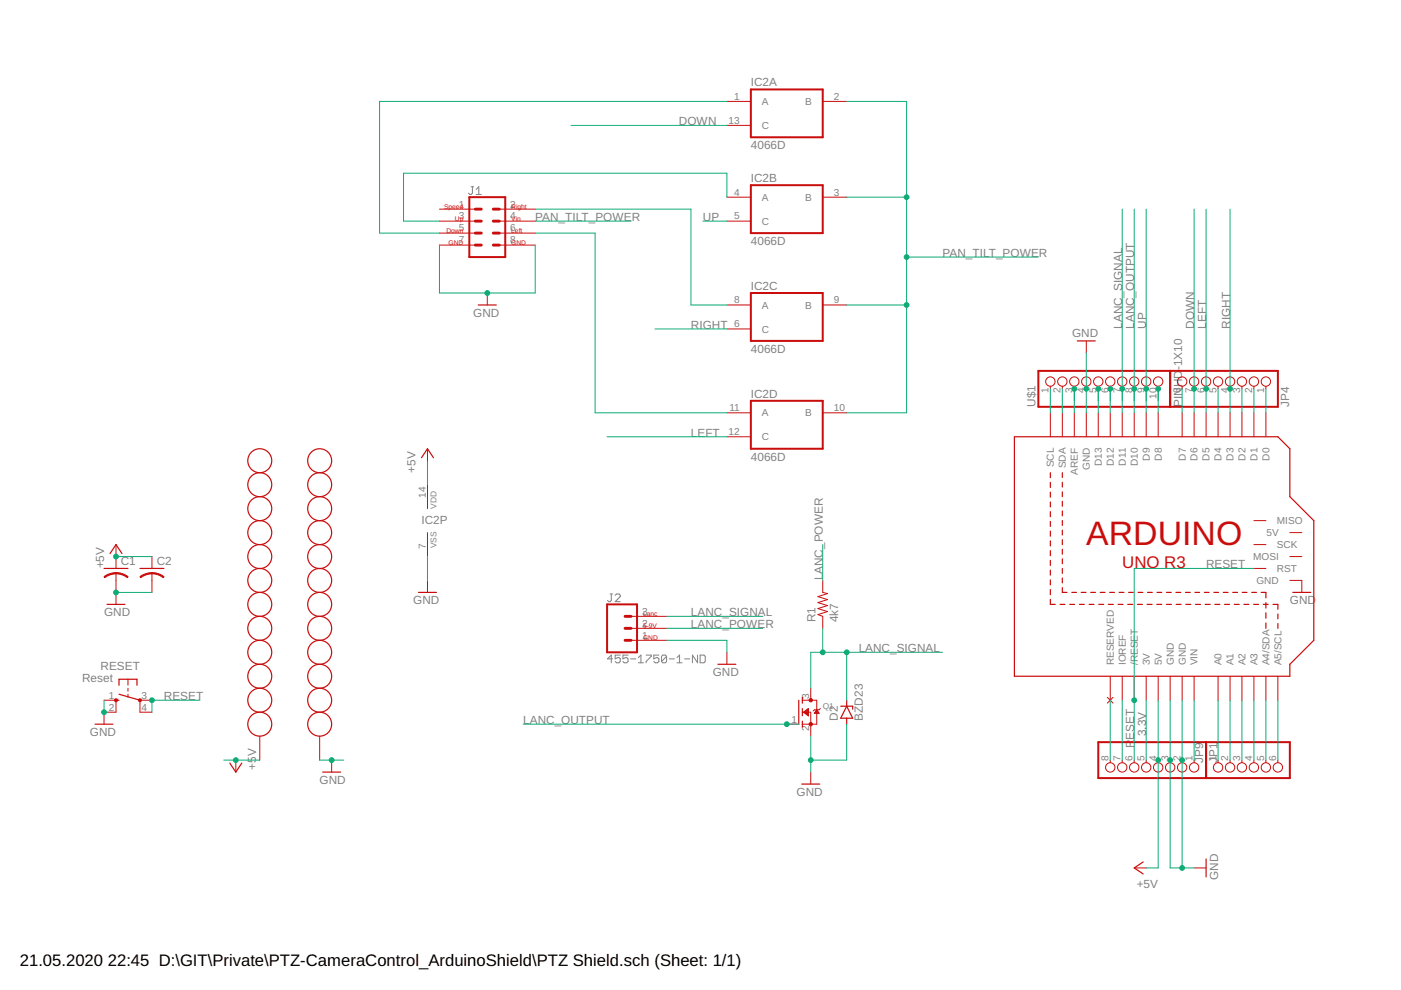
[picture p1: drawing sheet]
<svg xmlns="http://www.w3.org/2000/svg" width="297mm" height="210mm" viewBox="0 0 297 210" stroke-linecap="round" stroke-linejoin="round" font-family="sans-serif">
<g fill="none" stroke="#808080" stroke-width=".21">
<path d="M99.9 39.6h.5M100.2 39.6v1.4l-.3 .2h-.3l-.3-.2M101 41.2h1.1M101 40.2l.5-.6v1.6M129.3 125.9h.6M129.6 125.9v1.4l-.3 .3h-.2l-.3-.3M129.9 139.7h-1.1l.8-.8v1.6M130.4 126.2l.3-.3h.6l.2 .3v.3l-1.1 1.1h1.1M131.5 138.9h-1.1v.8l.9-.3 .2 .3v.6l-.2 .2h-.6l-.3-.2M133.2 138.9h-1.1v.8l.8-.3 .3 .3v.6l-.3 .2h-.6l-.2-.2M133.7 139.7h1.1M135.3 139.4l.6-.5v1.6"/>
<path d="M137 138.9h1.1v.3l-1.1 1.1v.2M139.7 138.9h-1.1v.8l.8-.3 .3 .3v.6l-.3 .2h-.5l-.3-.2M141.3 139.2l-.2-.3h-.6l-.2 .3v1.1M141.3 139.2v1.1l-.2 .2h-.6l-.2-.2M141.3 139.2l-1 1.1M141.9 139.7h1.1M143.5 139.4l.6-.5v1.6M145.2 139.7h1M147.9 138.9v1.6l-1.1-1.6v1.6M148.4 138.9h.8l.3 .3v1.1l-.3 .2h-.8zM135.3 140.5h1.1M143.5 140.5h1.1"/>
</g>
<g fill="none" stroke="#c90d0c" stroke-width=".25">
<path d="M101.4 64.7h3.8M228.4 72.3h3.8M89.4 97l1.2-1.9 1.3 1.9M215.1 92.6h55.8l2.6 2.5v10.2l5.1 5.1v25.4l-5.1 5v2.6h-58.4zM23.3 117.4l1.3-1.9 1.3 1.9M222.7 100.2v1.1M222.7 102.3v1.1M222.7 104.4v1M222.7 106.4v1.1M222.7 108.5v1.1M222.7 110.6v1M222.7 112.6v1.1"/>
<path d="M222.7 114.7v1.1M222.7 116.8v1M222.7 118.8v1.1M225.2 100.2v1M225.2 102.3v1M225.2 104.3v1M225.2 106.3v1M225.2 108.3v1.1M225.2 110.4v1M225.2 112.4v1M225.2 114.4v1.1M225.2 116.5v1"/>
<path d="M225.2 118.5v1M22.1 120.5h5M22.7 128.1h3.8M29.7 120.5h5.1M88.7 125.6h3.8M222.7 127.1v1h1M222.7 120.9v1M222.7 123v1M222.7 125v1.1M224.7 128.1h1.1M225.2 120.5v1.1M225.2 122.6v1"/>
<path d="M225.2 124.6v1h1M226.8 128.1h1M227.2 125.6h1M228.9 128.1h1M229.2 125.6h1.1M230.9 128.1h1M231.2 125.6h1.1M233 128.1h1M233.3 125.6h1M235 128.1h1.1M235.3 125.6h1M237 128.1h1.1"/>
<path d="M237.3 125.6h1M239.1 128.1h1.1M239.3 125.6h1M241.2 128.1h1M241.3 125.6h1M243.2 128.1h1.1M243.3 125.6h1M245.3 128.1h1M245.3 125.6h1M247.3 128.1h1.1M247.3 125.6h1M249.3 125.6h1"/>
<path d="M249.4 128.1h1M251.3 125.6h1M251.4 128.1h1.1M253.3 125.6h1M253.5 128.1h1M255.4 125.6h.9M255.5 128.1h1.1M257.4 125.6h1M257.6 128.1h1M259.4 125.6h1M259.6 128.1h1.1M261.4 125.6h1"/>
<path d="M261.7 128.1h1M263.4 125.6h1M263.7 128.1h1.1M265.4 125.6h1M265.8 128.1h1M267.4 125.6h1v1.2M267.8 128.1h1.1M268.4 127.8v1.1M268.4 129.9v1.2M268.4 132.1v1.1M269.9 128.1h1v1.1M270.9 130.2v1"/>
<path d="M270.9 132.2v1M274.1 125.6h3.8M20.2 153.5h3.8M24.6 148.5h.6M25.2 145.3v-1.3h3.8v1.3M25.2 147.2l4.5 1.3M152.2 140.8h3.8M169.4 148.5v5M170.1 147.8v1.3M170.1 150.2v1.6M170.1 152.9v1.3M178.2 149.7h2.6v.7"/>
<path d="M179.5 149.7l1.3 2.6h-2.6zM179.5 148.5v1.2M179.5 152.3v1.2M48.7 161.8l1.3 1.9 1.3-1.9M68.4 163.7h3.8M170 166.2h3.8M242.4 182.8l-1.9 1.2 1.9 1.3M255.7 182.1v3.8"/>
<circle cx="55.1" cy="97.7" r="2.54"/>
<circle cx="67.8" cy="97.7" r="2.54"/>
<circle cx="55.1" cy="112.9" r="2.54"/>
<circle cx="55.1" cy="102.8" r="2.54"/>
<circle cx="55.1" cy="107.8" r="2.54"/>
<circle cx="55.1" cy="118" r="2.54"/>
<circle cx="67.8" cy="112.9" r="2.54"/>
<circle cx="67.8" cy="102.8" r="2.54"/>
<circle cx="67.8" cy="118" r="2.54"/>
<circle cx="67.8" cy="107.8" r="2.54"/>
<circle cx="55.1" cy="133.2" r="2.54"/>
<circle cx="55.1" cy="128.1" r="2.54"/>
<circle cx="55.1" cy="123.1" r="2.54"/>
<circle cx="55.1" cy="138.3" r="2.54"/>
<circle cx="67.8" cy="138.3" r="2.54"/>
<circle cx="67.8" cy="133.2" r="2.54"/>
<circle cx="67.8" cy="128.1" r="2.54"/>
<circle cx="67.8" cy="123.1" r="2.54"/>
<circle cx="55.1" cy="148.5" r="2.54"/>
<circle cx="55.1" cy="153.5" r="2.54"/>
<circle cx="55.1" cy="143.4" r="2.54"/>
<circle cx="67.8" cy="143.4" r="2.54"/>
<circle cx="67.8" cy="148.5" r="2.54"/>
<circle cx="67.8" cy="153.5" r="2.54"/>
</g>
<g fill="none" stroke="#c90d0c" stroke-width=".21">
<path d="M154.1 21.5h5.1M154.1 26.6h5.1M174.4 21.5h5.1M93.2 46.9h7.6M93.2 44.3h7.6M93.2 49.4h7.6M93.2 52h7.6M105.9 46.9h7.6M105.9 44.3h7.6M105.9 49.4h7.6M105.9 52h7.6M154.1 41.8h5.1"/>
<path d="M154.1 46.9h5.1M174.4 41.8h5.1M103.3 62.1v2.6M154.1 64.7h5.1M154.1 69.7h5.1M174.4 64.7h5.1M230.3 72.3v2.5M90.6 95.1v2.6M154.1 87.5h5.1M154.1 92.6h5.1M174.4 87.5h5.1M222.7 81.9v.5"/>
<path d="M222.7 87.5v5.1M225.2 81.9v.5M225.2 87.5v5.1M227.8 81.9v.5M227.8 87.5v5.1M230.3 81.9v.5M230.3 87.5v5.1M232.9 81.9v.5M232.9 87.5v5.1M235.4 81.9v.5M235.4 87.5v5.1M237.9 81.9v.5"/>
<path d="M237.9 87.5v5.1M240.5 81.9v.5M240.5 87.5v5.1M243 81.9v.5M243 87.5v5.1M245.6 81.9v.5M245.6 87.5v5.1M250.6 81.9v.5M250.6 87.5v5.1M253.2 81.9v.5M253.2 87.5v5.1M255.7 81.9v.5"/>
<path d="M255.7 87.5v5.1M258.3 81.9v.5M258.3 87.5v5.1M260.8 81.9v.5M260.8 87.5v5.1M263.3 81.9v.5M263.3 87.5v5.1M265.9 81.9v.5M265.9 87.5v5.1M268.4 81.9v.5M268.4 87.5v5.1M24.6 115.5v5"/>
<path d="M32.2 118v2.5M90.6 102.8v5M90.6 112.9v5.1M265.9 110.4h2.5M265.9 115.5h2.5M273.5 112.9h2.5M273.5 118h2.5M24.6 121.5v6.6M32.2 121.5v4.1M90.6 123.1v2.5M133.8 135.8h7.6M133.8 133.2h7.6"/>
<path d="M133.8 130.7h7.6M154.1 138.3v2.5M174.4 123.1v2.5l1.1 .3-2.1 .6 2.1 .6-2.1 .7 2.1 .6-2.1 .6 2.1 .7-2.1 .6 1 .4v2.5M265.9 120.5h2.5M273.5 123.1h2.5v2.5M22.1 148.5h2.5v2.5h-2.5v2.5M27.1 144v1.3M27.1 145.9v.7M27.1 147.2v.6M32.2 148.5h-2.5v2.5h2.5M55.1 156.1v5.1M67.8 156.1v5.1"/>
<path d="M166.8 153.5h2.6M170.1 148.5h3.1v5h-3.1M170.1 151h1.8v5.1M170.4 151l1-.8v1.6zM170.4 151h1M170.5 150.9h.9M170.6 151.2h.8M170.6 150.8h.8M170.7 151.3h.7M170.8 150.7h.6M170.9 151.4h.5M171 150.6h.4"/>
<path d="M171 151.5h.4M171.1 150.4h.3M171.2 151.6h.2M171.3 150.3h.1M171.4 151.8h.1M171.9 145.9v2.6M172.7 151.2h.9M172.8 151h.7M172.9 150.9h.5M173 150.8h.4M173 150.7h.3M173.1 150.6h.1"/>
<path d="M173.2 150.5l.5 .8h-1zM173.9 150.2l-.2 .3h-1l-.3 .2M234.8 147.8l1.2 1.3M235.4 143.4v5.1M236 147.8l-1.2 1.3M237.9 143.4v5.1M240.5 143.4v5.1M243 143.4v5.1M245.6 143.4v5.1M248.1 143.4v5.1M250.6 143.4v5.1M253.2 143.4v5.1"/>
<path d="M258.3 143.4v5.1M260.8 143.4v5.1M263.3 143.4v5.1M265.9 143.4v5.1M268.4 143.4v5.1M270.9 143.4v5.1M50 161.2v2.5M70.3 161.2v2.5M171.9 163.7v2.5M235.4 161.2v.5M237.9 161.2v.5M240.5 161.2v.5"/>
<path d="M243 161.2v.5M245.6 161.2v.5M248.1 161.2v.5M250.6 161.2v.5M253.2 161.2v.5M258.3 161.2v.5M260.8 161.2v.5M263.3 161.2v.5M265.9 161.2v.5M268.4 161.2v.5M270.9 161.2v.5M240.5 184h2.5"/>
<path d="M253.2 184h2.5"/>
<circle cx="222.7" cy="80.9" r=".99"/>
<circle cx="225.2" cy="80.9" r=".99"/>
<circle cx="227.8" cy="80.9" r=".99"/>
<circle cx="230.3" cy="80.9" r=".99"/>
<circle cx="232.9" cy="80.9" r=".99"/>
<circle cx="235.4" cy="80.9" r=".99"/>
<circle cx="237.9" cy="80.9" r=".99"/>
<circle cx="240.5" cy="80.9" r=".99"/>
<circle cx="243" cy="80.9" r=".99"/>
<circle cx="245.6" cy="80.9" r=".99"/>
<circle cx="250.6" cy="80.9" r=".99"/>
<circle cx="253.2" cy="80.9" r=".99"/>
<circle cx="255.7" cy="80.9" r=".99"/>
<circle cx="258.3" cy="80.9" r=".99"/>
<circle cx="260.8" cy="80.9" r=".99"/>
<circle cx="263.3" cy="80.9" r=".99"/>
<circle cx="265.9" cy="80.9" r=".99"/>
<circle cx="268.4" cy="80.9" r=".99"/>
<circle cx="235.4" cy="162.7" r=".99"/>
<circle cx="237.9" cy="162.7" r=".99"/>
<circle cx="240.5" cy="162.7" r=".99"/>
<circle cx="243" cy="162.7" r=".99"/>
<circle cx="245.6" cy="162.7" r=".99"/>
<circle cx="248.1" cy="162.7" r=".99"/>
<circle cx="250.6" cy="162.7" r=".99"/>
<circle cx="253.2" cy="162.7" r=".99"/>
<circle cx="258.3" cy="162.7" r=".99"/>
<circle cx="260.8" cy="162.7" r=".99"/>
<circle cx="263.3" cy="162.7" r=".99"/>
<circle cx="265.9" cy="162.7" r=".99"/>
<circle cx="268.4" cy="162.7" r=".99"/>
<circle cx="270.9" cy="162.7" r=".99"/>
</g>
<g fill="#c90d0c" stroke="#c90d0c" stroke-width=".21">
<path d="M24.6 121.4l1.4 .2 1.2 .7-.2 .2-.9-.5-1.5-.3z" fill-rule="evenodd"/>
<path d="M22.1 122.3l1.1-.7 1.4-.2v.3l-1 .1-1.4 .7z" fill-rule="evenodd"/>
<path d="M32.2 121.4l1.4 .2 1.2 .7-.2 .2-.9-.5-1.5-.3z" fill-rule="evenodd"/>
<path d="M29.7 122.3l1.2-.7 1.3-.2v.3l-1 .1-1.4 .7z" fill-rule="evenodd"/>
<circle cx="29.7" cy="148.5" r=".33"/>
<circle cx="24.6" cy="148.5" r=".33"/>
<circle cx="171.9" cy="153.5" r=".36"/>
<circle cx="171.9" cy="148.5" r=".36"/>
</g>
<path d="M159.2 19h15.2v10.1h-15.2zM159.2 39.3h15.2v10.1h-15.2zM99.5 41.8h7.6v12.7h-7.6zM159.2 62.1h15.2v10.2h-15.2zM220.2 78.6h50.7v7.7h-50.7zM248.1 78.6v7.7M159.2 85h15.2v10.1h-15.2zM128.7 128.1h6.4v10.2h-6.4zM232.9 157.4h40.6v7.6h-40.6zM255.7 157.4v7.6" fill="none" stroke="#c90d0c" stroke-width=".42"/>
<path d="M100.8 49.4h1.2M100.8 46.9h1.2M100.8 44.3h1.2M100.8 52h1.2M104.6 49.4h1.3M104.6 46.9h1.3M104.6 44.3h1.3M104.6 52h1.3M132.5 130.7h1.3M132.5 133.2h1.3M132.5 135.8h1.3" fill="none" stroke="#c90d0c" stroke-width=".61"/>
<g fill="none" stroke="#0dab76" stroke-width=".21">
<path d="M121.1 26.6h33M154.1 21.5h-73.6v27.9h12.7M179.5 21.5h12.7v66h-12.7M93.2 52v10.1h20.3v-10.1M113.5 46.9h20.3M113.5 49.4h12.7v38.1h27.9M113.5 44.3h33v20.4h7.6M149 46.9h5.1M154.1 41.8v-5.1h-68.5v10.2h7.6M179.5 41.8h12.7M192.2 54.5h28M237.9 44.3v43.2"/>
<path d="M240.5 44.3v43.2M243 44.3v43.2M253.2 44.3v43.2M255.7 44.3v43.2M260.8 44.3v43.2M138.9 69.7h15.2M179.5 64.7h12.7M230.3 74.8v12.7M90.6 97.7v5.1M128.7 92.6h25.4M222.7 82.4v5.1M225.2 82.4v5.1"/>
<path d="M227.8 82.4v5.1M232.9 82.4v5.1M235.4 82.4v5.1M245.6 82.4v5.1M250.6 82.4v5.1M258.3 82.4v5.1M263.3 82.4v5.1M265.9 82.4v5.1M268.4 82.4v5.1M24.6 118h7.6M90.6 118v5.1M174.4 115.5v7.6"/>
<path d="M24.6 125.6h7.6M141.4 135.8h12.7v2.5M141.4 130.7h20.3M141.4 133.2h20.3M174.4 133.2v5.1M179.5 138.3v10.2M199.8 138.3h-27.9v7.6M265.9 120.5h-25.4v40.7M22.1 148.5v2.5M42.4 148.5h-10.2v2.5M110.9 153.5h58.5M171.9 156.1v7.6"/>
<path d="M179.5 153.5v7.7h-7.6M235.4 148.5v12.7M237.9 148.5v12.7M243 148.5v12.7M245.6 148.5v35.5h-2.6M248.1 148.5v35.5h5.1M250.6 148.5v35.5M253.2 148.5v12.7M258.3 148.5v12.7M260.8 148.5v12.7M263.3 148.5v12.7M265.9 148.5v12.7"/>
<path d="M268.4 148.5v12.7M270.9 148.5v12.7M47.5 161.2h7.6M67.8 161.2h5.1"/>
</g>
<g fill="#0dab76" stroke="#0dab76" stroke-width=".21">
<circle cx="245.6" cy="161.2" r=".51"/>
<circle cx="50" cy="161.2" r=".51"/>
<circle cx="24.6" cy="118" r=".51"/>
<circle cx="250.6" cy="184" r=".51"/>
<circle cx="250.6" cy="161.2" r=".51"/>
<circle cx="248.1" cy="161.2" r=".51"/>
<circle cx="22.1" cy="151" r=".51"/>
<circle cx="70.3" cy="161.2" r=".51"/>
<circle cx="24.6" cy="125.6" r=".51"/>
<circle cx="230.3" cy="82.4" r=".51"/>
<circle cx="171.9" cy="161.2" r=".51"/>
<circle cx="103.3" cy="62.1" r=".51"/>
<circle cx="240.5" cy="148.5" r=".51"/>
<circle cx="32.2" cy="148.5" r=".51"/>
<circle cx="227.8" cy="82.4" r=".51"/>
<circle cx="232.9" cy="82.4" r=".51"/>
<circle cx="235.4" cy="82.4" r=".51"/>
<circle cx="245.6" cy="82.4" r=".51"/>
<circle cx="174.4" cy="138.3" r=".51"/>
<circle cx="179.5" cy="138.3" r=".51"/>
<circle cx="237.9" cy="82.4" r=".51"/>
<circle cx="166.8" cy="153.5" r=".51"/>
<circle cx="240.5" cy="82.4" r=".51"/>
<circle cx="243" cy="82.4" r=".51"/>
<circle cx="255.7" cy="82.4" r=".51"/>
<circle cx="192.2" cy="64.7" r=".51"/>
<circle cx="192.2" cy="41.8" r=".51"/>
<circle cx="192.2" cy="54.5" r=".51"/>
<circle cx="253.2" cy="82.4" r=".51"/>
<circle cx="260.8" cy="82.4" r=".51"/>
</g>
<text font-size="7.2" fill="#c90d0c" x="230.3" y="115.5">ARDUINO</text>
<g font-size="3.6" fill="#c90d0c">
<text x="237.9" y="120.5">U</text>
<text x="240.5" y="120.5">NO R3</text>
</g>
<g font-size="3.5">
<text x="4.2" y="204.7">21.05.2020</text>
<text x="22.9" y="204.7">22:45 D:\GIT\Private\PTZ-CameraControl_ArduinoShield\PTZ Shield.sch (Sheet: 1/1)</text>
</g>
<g font-size="2.5" fill="#808080">
<text x="159.2" y="18.3">IC2A</text>
<text x="144" y="26.6">DOWN</text>
<text x="159.2" y="31.7">4066D</text>
<text x="159.2" y="38.6">IC2B</text>
<text x="113.5" y="46.9">PAN_TILT_POWER</text>
<text x="149" y="46.9">UP</text>
<text x="159.2" y="52">4066D</text>
<text x="199.8" y="54.5">PAN_TILT_POWER</text>
<text x="159.2" y="61.5">IC2C</text>
<text x="100.3" y="67.2">GND</text>
<text x="146.5" y="69.7">RIGHT</text>
<text x="227.3" y="71.5">GND</text>
<text x="237.9" y="69.7" transform="rotate(-90 237.9 69.7)">LANC_SIGNAL</text>
<text x="240.5" y="69.7" transform="rotate(-90 240.5 69.7)">LANC_OUTPUT</text>
<text x="243" y="69.7" transform="rotate(-90 243 69.7)">UP</text>
<text x="253.2" y="69.7" transform="rotate(-90 253.2 69.7)">DOWN</text>
<text x="255.7" y="69.7" transform="rotate(-90 255.7 69.7)">LEFT</text>
<text x="260.8" y="69.7" transform="rotate(-90 260.8 69.7)">RIGHT</text>
<text x="159.2" y="74.8">4066D</text>
<text x="250.6" y="78.5" transform="rotate(-90 250.6 78.5)">-1X10</text>
<text x="159.2" y="84.3">IC2D</text>
<text x="219.5" y="86.3" transform="rotate(-90 219.5 86.3)">U$1</text>
<text x="250.6" y="86.3" transform="rotate(-90 250.6 86.3)">PINHD</text>
<text x="273.4" y="86.3" transform="rotate(-90 273.4 86.3)">JP4</text>
<text x="146.5" y="92.6">LEFT</text>
<text x="88.1" y="100.2" transform="rotate(-90 88.1 100.2)">+5V</text>
<text x="159.2" y="97.7">4066D</text>
<text x="89.4" y="111">IC2P</text>
<text x="25.6" y="119.9">C1</text>
<text x="33.2" y="119.9">C2</text>
<text x="22.1" y="120.5" transform="rotate(-90 22.1 120.5)">+5V</text>
<text x="174.4" y="123.1" transform="rotate(-90 174.4 123.1)">LANC_POWER</text>
<text x="255.7" y="120.5">RESET</text>
<text x="22.1" y="130.7">GND</text>
<text x="87.6" y="128.2">GND</text>
<text x="146.5" y="130.7">LANC_SIGNAL</text>
<text x="172.9" y="132" transform="rotate(-90 172.9 132)">R1</text>
<text x="177.7" y="132" transform="rotate(-90 177.7 132)">4k7</text>
<text x="273.5" y="128.2">GND</text>
<text x="146.5" y="133.2">LANC_POWER</text>
<text x="21.3" y="142.1">RESET</text>
<text x="151.1" y="143.4">GND</text>
<text x="182.1" y="138.3">LANC_SIGNAL</text>
<text x="17.4" y="144.7">Reset</text>
<text x="34.8" y="148.5">RESET</text>
<text x="110.9" y="153.5">LANC_OUTPUT</text>
<text x="177.6" y="152.8" transform="rotate(-90 177.6 152.8)">D2</text>
<text x="182.9" y="152.8" transform="rotate(-90 182.9 152.8)">BZD23</text>
<text x="19" y="156.1">GND</text>
<text x="240.5" y="158.6" transform="rotate(-90 240.5 158.6)">R</text>
<text x="240.5" y="156.8" transform="rotate(-90 240.5 156.8)">ESET</text>
<text x="243" y="156.1" transform="rotate(-90 243 156.1)">3.3V</text>
<text x="255.1" y="161.7" transform="rotate(-90 255.1 161.7)">JP9</text>
<text x="258.1" y="161.7" transform="rotate(-90 258.1 161.7)">JP1</text>
<text x="54.3" y="163.2" transform="rotate(-90 54.3 163.2)">+5V</text>
<text x="67.8" y="166.2">GND</text>
<text x="168.9" y="168.8">GND</text>
<text x="241" y="188.3">+5V</text>
<text x="258.2" y="186.6" transform="rotate(-90 258.2 186.6)">GND</text>
</g>
<g font-size="2.1" fill="#808080">
<text x="155.7" y="21.1">1</text>
<text x="161.5" y="22.3">A</text>
<text x="170.7" y="22.3">B</text>
<text x="176.8" y="21.1">2</text>
<text x="154.5" y="26.2">13</text>
<text x="161.5" y="27.3">C</text>
<text x="155.7" y="41.5">4</text>
<text x="176.8" y="41.5">3</text>
<text x="97.3" y="44">1</text>
<text x="97.3" y="46.5">3</text>
<text x="108.2" y="44">2</text>
<text x="108.2" y="46.5">4</text>
<text x="155.7" y="46.5">5</text>
<text x="161.5" y="42.6">A</text>
<text x="161.5" y="47.7">C</text>
<text x="170.7" y="42.6">B</text>
<text x="97.3" y="49.1">5</text>
<text x="97.3" y="51.6">7</text>
<text x="108.2" y="49.1">6</text>
<text x="108.2" y="51.6">8</text>
<text x="155.7" y="64.3">8</text>
<text x="161.5" y="65.4">A</text>
<text x="170.7" y="65.4">B</text>
<text x="176.8" y="64.3">9</text>
<text x="155.7" y="69.4">6</text>
<text x="161.5" y="70.5">C</text>
<text x="222.3" y="83.4" transform="rotate(-90 222.3 83.4)">1</text>
<text x="224.9" y="83.4" transform="rotate(-90 224.9 83.4)">2</text>
<text x="227.4" y="83.4" transform="rotate(-90 227.4 83.4)">3</text>
<text x="230" y="83.4" transform="rotate(-90 230 83.4)">4</text>
<text x="232.5" y="83.4" transform="rotate(-90 232.5 83.4)">5</text>
<text x="235" y="83.4" transform="rotate(-90 235 83.4)">6</text>
<text x="237.6" y="83.4" transform="rotate(-90 237.6 83.4)">7</text>
<text x="240.1" y="83.4" transform="rotate(-90 240.1 83.4)">8</text>
<text x="242.7" y="83.4" transform="rotate(-90 242.7 83.4)">9</text>
<text x="250.3" y="83.4" transform="rotate(-90 250.3 83.4)">8</text>
<text x="252.8" y="83.4" transform="rotate(-90 252.8 83.4)">7</text>
<text x="255.3" y="83.4" transform="rotate(-90 255.3 83.4)">6</text>
<text x="257.9" y="83.4" transform="rotate(-90 257.9 83.4)">5</text>
<text x="260.4" y="83.4" transform="rotate(-90 260.4 83.4)">4</text>
<text x="263" y="83.4" transform="rotate(-90 263 83.4)">3</text>
<text x="265.5" y="83.4" transform="rotate(-90 265.5 83.4)">2</text>
<text x="268" y="83.4" transform="rotate(-90 268 83.4)">1</text>
<text x="154.6" y="87.2">11</text>
<text x="161.5" y="88.3">A</text>
<text x="170.7" y="88.3">B</text>
<text x="176.8" y="87.2">10</text>
<text x="245.2" y="84.6" transform="rotate(-90 245.2 84.6)">10</text>
<text x="154.5" y="92.2">12</text>
<text x="161.5" y="93.4">C</text>
<text x="223.5" y="99.1" transform="rotate(-90 223.5 99.1)">SCL</text>
<text x="226" y="99.3" transform="rotate(-90 226 99.3)">SDA</text>
<text x="228.5" y="100.6" transform="rotate(-90 228.5 100.6)">AREF</text>
<text x="231.1" y="99.7" transform="rotate(-90 231.1 99.7)">GND</text>
<text x="233.6" y="98.9" transform="rotate(-90 233.6 98.9)">D13</text>
<text x="236.1" y="98.9" transform="rotate(-90 236.1 98.9)">D12</text>
<text x="238.7" y="98.7" transform="rotate(-90 238.7 98.7)">D11</text>
<text x="241.2" y="98.9" transform="rotate(-90 241.2 98.9)">D10</text>
<text x="243.8" y="97.7" transform="rotate(-90 243.8 97.7)">D9</text>
<text x="246.3" y="97.7" transform="rotate(-90 246.3 97.7)">D8</text>
<text x="251.4" y="97.7" transform="rotate(-90 251.4 97.7)">D7</text>
<text x="253.9" y="97.7" transform="rotate(-90 253.9 97.7)">D6</text>
<text x="256.5" y="97.7" transform="rotate(-90 256.5 97.7)">D5</text>
<text x="259" y="97.7" transform="rotate(-90 259 97.7)">D4</text>
<text x="261.5" y="97.7" transform="rotate(-90 261.5 97.7)">D3</text>
<text x="264.1" y="97.7" transform="rotate(-90 264.1 97.7)">D2</text>
<text x="266.6" y="97.7" transform="rotate(-90 266.6 97.7)">D1</text>
<text x="269.2" y="97.7" transform="rotate(-90 269.2 97.7)">D0</text>
<text x="90.3" y="105.5" transform="rotate(-90 90.3 105.5)">14</text>
<text x="268.5" y="113.7">5V</text>
<text x="270.7" y="111.1">MISO</text>
<text x="90.3" y="116.4" transform="rotate(-90 90.3 116.4)">7</text>
<text x="265.7" y="118.8">MOSI</text>
<text x="270.7" y="116.2">SCK</text>
<text x="266.4" y="123.8">GND</text>
<text x="270.7" y="121.3">RST</text>
<text x="136.1" y="130.3">3</text>
<text x="136.1" y="135.4">1</text>
<text x="136.1" y="132.9">2</text>
<text x="236.1" y="141.1" transform="rotate(-90 236.1 141.1)">RESERVED</text>
<text x="238.7" y="141.1" transform="rotate(-90 238.7 141.1)">IOREF</text>
<text x="241.2" y="141.1" transform="rotate(-90 241.2 141.1)">/RESET</text>
<text x="243.8" y="141.1" transform="rotate(-90 243.8 141.1)">3V</text>
<text x="246.3" y="141.1" transform="rotate(-90 246.3 141.1)">5V</text>
<text x="248.8" y="141.1" transform="rotate(-90 248.8 141.1)">GND</text>
<text x="251.4" y="141.1" transform="rotate(-90 251.4 141.1)">GND</text>
<text x="253.9" y="141.1" transform="rotate(-90 253.9 141.1)">VIN</text>
<text x="259" y="141.1" transform="rotate(-90 259 141.1)">A0</text>
<text x="261.5" y="141.1" transform="rotate(-90 261.5 141.1)">A1</text>
<text x="264.1" y="141.1" transform="rotate(-90 264.1 141.1)">A2</text>
<text x="266.6" y="141.1" transform="rotate(-90 266.6 141.1)">A3</text>
<text x="269.2" y="141.1" transform="rotate(-90 269.2 141.1)">A4/SDA</text>
<text x="271.7" y="141.1" transform="rotate(-90 271.7 141.1)">A5/SCL</text>
<text x="23.1" y="148.1">1</text>
<text x="30" y="148.1">3</text>
<text x="171.5" y="148.1" transform="rotate(-90 171.5 148.1)">3</text>
<text x="23.1" y="150.7">2</text>
<text x="30" y="150.7">4</text>
<text x="167.8" y="153.2">1</text>
<text x="171.5" y="155.1" transform="rotate(-90 171.5 155.1)">2</text>
<text x="235" y="161.4" transform="rotate(-90 235 161.4)">8</text>
<text x="237.6" y="161.4" transform="rotate(-90 237.6 161.4)">7</text>
<text x="240.1" y="161.4" transform="rotate(-90 240.1 161.4)">6</text>
<text x="242.7" y="161.4" transform="rotate(-90 242.7 161.4)">5</text>
<text x="245.2" y="161.4" transform="rotate(-90 245.2 161.4)">4</text>
<text x="247.7" y="161.4" transform="rotate(-90 247.7 161.4)">3</text>
<text x="250.3" y="161.4" transform="rotate(-90 250.3 161.4)">2</text>
<text x="252.8" y="161.4" transform="rotate(-90 252.8 161.4)">1</text>
<text x="257.9" y="161.4" transform="rotate(-90 257.9 161.4)">1</text>
<text x="260.4" y="161.4" transform="rotate(-90 260.4 161.4)">2</text>
<text x="263" y="161.4" transform="rotate(-90 263 161.4)">3</text>
<text x="265.5" y="161.4" transform="rotate(-90 265.5 161.4)">4</text>
<text x="268" y="161.4" transform="rotate(-90 268 161.4)">5</text>
<text x="270.6" y="161.4" transform="rotate(-90 270.6 161.4)">6</text>
</g>
<g font-size="1.8" fill="#808080">
<text x="92.5" y="107.8" transform="rotate(-90 92.5 107.8)">VDD</text>
<text x="92.5" y="116.2" transform="rotate(-90 92.5 116.2)">VSS</text>
<text x="174.4" y="150.4">Q1</text>
</g>
<g font-size="1.4" fill="#c90d0c">
<text x="94.2" y="44.4">Speed</text>
<text x="96.4" y="46.9">Up</text>
<text x="108.4" y="44.4">Right</text>
<text x="108.4" y="46.9">Vin</text>
<text x="94.7" y="49.4">Down</text>
<text x="95.1" y="52">GND</text>
<text x="108.4" y="49.4">Left</text>
<text x="108.4" y="52">GND</text>
<text x="136.3" y="130.7">Lanc</text>
<text x="136.3" y="133.2">5-9V</text>
<text x="136.3" y="135.8">GND</text>
</g>
</svg>
